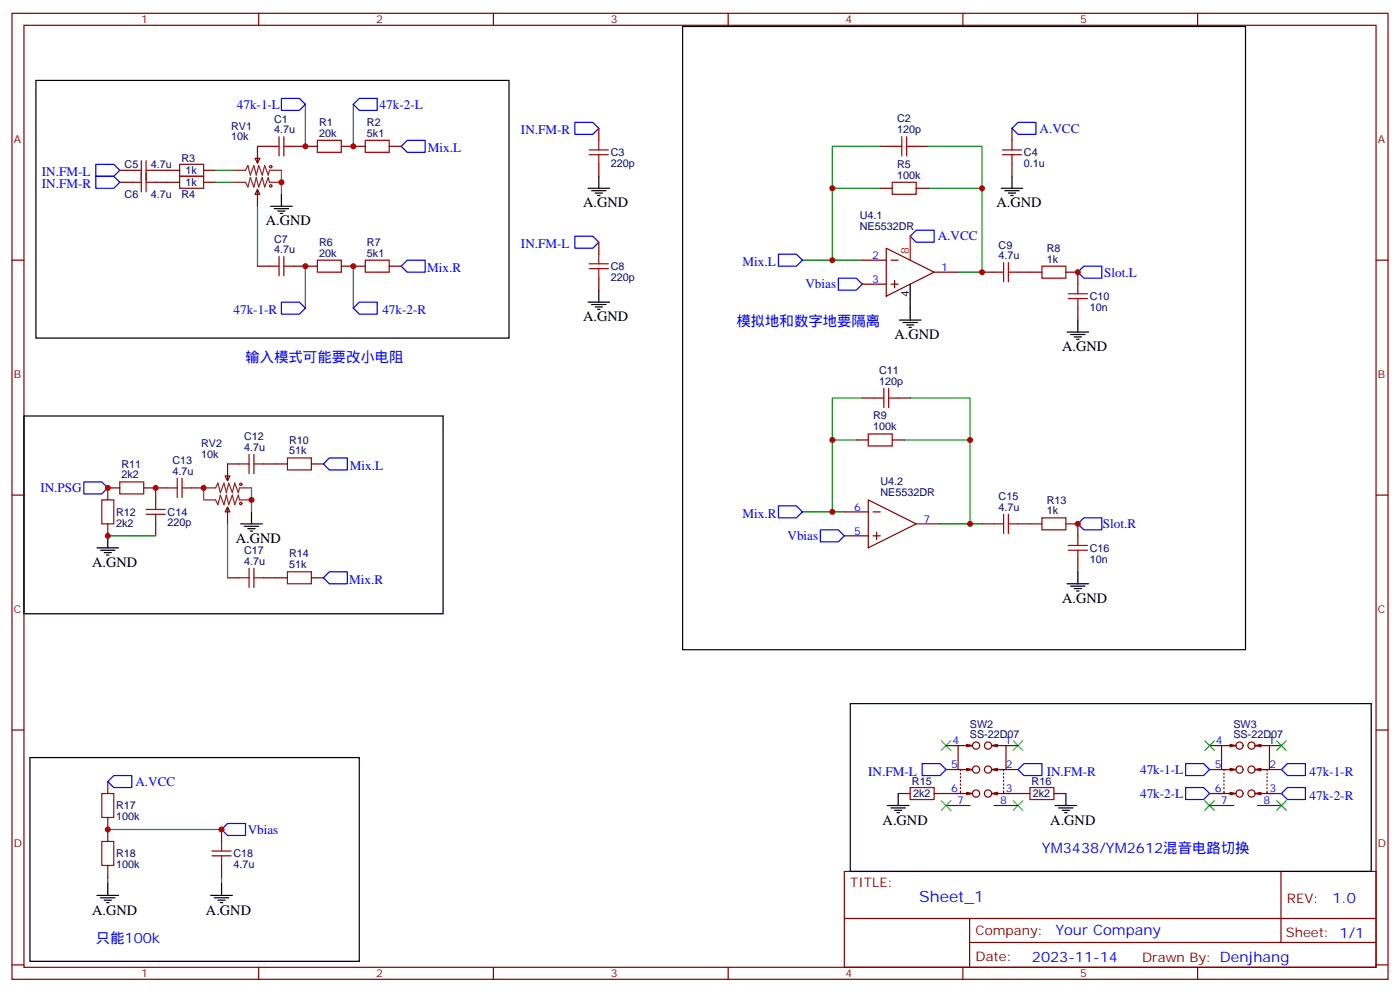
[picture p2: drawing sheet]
<svg xmlns="http://www.w3.org/2000/svg" width="412mm" height="292mm" viewBox="0 0 412 292" stroke-linecap="round" stroke-linejoin="round" font-family="sans-serif">
<g fill="none" stroke="#870000" stroke-width=".35">
<path d="M3.5 3.9h405.4v284.4h-405.4zM7.1 7.4h398.2v277.3h-398.2zM76.2 3.9v3.5M145.3 3.9v3.5M214.5 3.9v3.5M283.6 3.9v3.5M352.8 3.9v3.5M176.4 37.8v3.5M298.1 37.8v3.5M35.3 50.1h3.5M35.3 53.7h3.5M45.9 50.1h7"/>
<path d="M45.9 53.7h7M60 50.1h3.5M60 53.7h3.5M75.1 46.6h1.5l-.8 1.4zM75.8 55.8l.8 1.4h-1.5zM75.8 55.8v4.9M79.4 43.1h-3.6v4.9M86.4 43.1h7.1M100.5 43.1h7.1M114.7 43.1h3.5M176.4 48.4v3.5M259.3 43.1h3.5"/>
<path d="M259.3 55.4h3.5M269.9 43.1h3.5M269.9 55.4h3.5M298.1 48.4v3.5M3.5 76.6h3.6M75.8 78.4h3.6M86.4 78.4h7.1M100.5 78.4h7.1M114.7 78.4h3.5M176.4 71.3v3.5M254 76.6h7.1M261.1 73.1l14.1 7-14.1 7.1z"/>
<path d="M262.5 76.6h2.1M405.3 76.6h3.6M176.4 81.9v3.5M254 83.6h7.1M262.5 83.6h2.1M263.5 82.6v2.1M275.2 80.1h7M289.3 80.1h3.5M299.9 80.1h7M314 80.1h3.5v3.5M317.5 90.7v3.5M254 117.2h3.5"/>
<path d="M264.6 117.2h3.5M70.6 136.6h-3.6v4.9M77.6 136.6h7.1M91.7 136.6h3.5M252.2 129.5h3.6M262.8 129.5h3.5M3.5 145.7h3.6M31.7 154.2v3.5M35.3 143.6h-3.6v3.5M42.3 143.6h7.1M45.9 143.6v3.5M45.9 154.2v3.5"/>
<path d="M56.4 143.6h3.6M66.3 140.1h1.4l-.7 1.4zM67 149.3l.7 1.4h-1.4zM67 149.3v4.9M248.7 150.7h7.1M248.7 157.7h7.1M255.8 147.1l14.1 7.1-14.1 7.1zM257.2 150.7h2.1M257.2 157.7h2.1M258.2 156.7v2.1M269.9 154.2h7M289.3 154.2h3.5"/>
<path d="M299.9 154.2h7M314 154.2h3.5v3.5M405.3 145.7h3.6M67 170.1h3.6M77.6 170.1h7.1M91.7 170.1h3.5M317.5 164.8v3.5M3.5 214.9h3.6M278.7 219.5h3.5M284.7 219.1l1.8 .4M286.5 219.5h-4.3v7M286.5 219.5l-1.8 .3"/>
<path d="M292.1 219.5h4.2v7M292.1 219.5l1.8 .3M293.9 219.1l-1.8 .4M296.3 219.5h3.6M356.3 219.5h3.5M362.3 219.1l1.8 .4M364.1 219.5h-4.3v7M364.1 219.5l-1.8 .3M369.7 219.5h4.2v7M369.7 219.5l1.8 .3M371.5 219.1l-1.8 .4M373.9 219.5h3.6"/>
<path d="M405.3 214.9h3.6M31.7 230v3.6M264.6 233.6h3.5M275.2 233.6h7.9M278.7 226.5h5.3M278.7 237.1h7.1M282.9 232.9v.7h2.9M282.9 227.6v.3M282.9 228.6v.4M282.9 229.7v.3M282.9 230.8v.3M282.9 231.8v.4"/>
<path d="M284.7 233.2l1.8 .4-1.8 .3M284.7 226.2l1.8 .3-1.8 .4M285.8 226.5h-2.9v.4M292.1 226.5l1.8 .4M292.1 233.6l1.8 .3M292.8 226.5h2.8v.4M292.8 237.1h7.1M293.9 226.2l-1.8 .3M293.9 233.2l-1.8 .4M294.6 226.5h5.3M295.5 233.6h7.9M295.6 232.9v.7h-2.8"/>
<path d="M295.6 227.6v.3M295.6 228.6v.4M295.6 229.7v.3M295.6 230.8v.3M295.6 231.8v.4M310.4 233.6h3.6M356.3 226.5h5.3M356.3 233.6h4.4M356.3 237.1h7.1M360.5 232.9v.7h2.9M360.5 227.6v.3M360.5 228.6v.4"/>
<path d="M360.5 229.7v.3M360.5 230.8v.3M360.5 231.8v.4M362.3 233.2l1.8 .4-1.8 .3M362.3 226.2l1.8 .3-1.8 .4M363.4 226.5h-2.9v.4M369.7 226.5l1.8 .4M369.7 233.6l1.8 .3M370.4 226.5h2.8v.4M370.4 237.1h7.1M371.5 226.2l-1.8 .3M371.5 233.2l-1.8 .4"/>
<path d="M372.2 226.5h5.3M373.1 233.6h4.4M373.2 232.9v.7h-2.8M373.2 227.6v.3M373.2 228.6v.4M373.2 229.7v.3M373.2 230.8v.3M373.2 231.8v.4M31.7 240.6v7.1M31.7 254.7v3.6M65.3 244.2v3.5M65.3 254.7v3.6"/>
<path d="M248.7 256.5h156.6v28.2h-156.6zM377.3 256.5v20.9M248.7 270.4h156.5M285.6 277.4h119.6M285.6 270.4v14.1M3.5 284h3.6M76.2 284.7v3.6M145.3 284.7v3.6M214.5 284.7v3.6M283.6 284.7v3.6M352.8 284.7v3.6M405.3 284h3.6"/>
<circle cx="287.5" cy="219.5" r="1.06"/>
<circle cx="291" cy="219.5" r="1.06"/>
<circle cx="365.1" cy="219.5" r="1.06"/>
<circle cx="368.7" cy="219.5" r="1.06"/>
<circle cx="287.5" cy="233.6" r="1.06"/>
<circle cx="287.5" cy="226.5" r="1.06"/>
<circle cx="291" cy="233.6" r="1.06"/>
<circle cx="291" cy="226.5" r="1.06"/>
<circle cx="365.1" cy="226.5" r="1.06"/>
<circle cx="365.1" cy="233.6" r="1.06"/>
<circle cx="368.7" cy="226.5" r="1.06"/>
<circle cx="368.7" cy="233.6" r="1.06"/>
</g>
<g fill="none" stroke="#008700" stroke-width=".35">
<path d="M90 30.7v12.4M104.1 30.7v12.4M63.5 50.1h5.3M63.5 53.7h5.3M82.9 50.1v7.1M259.3 55.4h-14.1v21.2M259.3 43.1h-14.1v12.3M273.4 55.4h15.9v24.7h-7.1M273.4 43.1h15.9v12.3M75.8 60.7v17.7M90 78.4v12.3M104.1 78.4v12.3"/>
<path d="M236.4 76.6h17.6M254 117.2h-8.8v12.3M268.1 117.2h17.7v12.3M252.2 129.5h-7v21.2M266.3 129.5h19.5v24.7h-8.9M31.7 157.7h14.2M60 143.6v3.5M67 154.2v15.9M74.1 143.6v7.1M236.4 150.7h12.3M285.8 154.2h3.5M31.7 244.2h33.6"/>
<path d="M31.7 258.3v1.7M65.3 258.3v1.7"/>
</g>
<g fill="none" stroke="#a10000" stroke-width=".35">
<path d="M38.8 50.1h2.8M38.8 53.7h2.8M41.6 47.3v9.2M43 50.1h2.9M43 47.3v9.2M43 53.7h2.9M52.9 48.4h7.1v3.5h-7.1zM52.9 51.9h7.1v3.5h-7.1zM79.4 43.1h2.8M82.2 40.3v5.6M83.6 43.1h2.8M83.6 40.3v5.6"/>
<path d="M93.5 41.3h7v3.5h-7zM107.6 41.3h7.1v3.5h-7.1zM173.6 45.5h5.6M173.6 44.1h5.6M176.4 41.3v2.8M176.4 45.5v2.9M262.8 53.7h7.1v3.5h-7.1zM262.8 43.1h2.8M265.6 40.3v5.6M267.1 43.1h2.8M267.1 40.3v5.6M295.3 45.5h5.6"/>
<path d="M295.3 44.1h5.6M298.1 41.3v2.8M298.1 45.5v2.9M79.4 78.4h2.8M82.2 75.5v5.7M83.6 75.5v5.7M83.6 78.4h2.8M93.5 76.6h7v3.5h-7zM107.6 76.6h7.1v3.5h-7.1zM173.6 79.1h5.6M173.6 77.6h5.6M176.4 74.8v2.8"/>
<path d="M176.4 79.1v2.8M295.6 77.3v5.6M297 77.3v5.6M306.9 78.4h7.1v3.5h-7.1zM292.8 80.1h2.8M297 80.1h2.9M314.7 87.9h5.6M314.7 86.5h5.6M317.5 83.6v2.9M317.5 87.9v2.8M257.5 117.2h2.8M260.3 114.3v5.7"/>
<path d="M261.8 117.2h2.8M261.8 114.3v5.7M70.6 136.6h2.8M73.4 133.7v5.7M74.8 136.6h2.8M74.8 133.7v5.7M84.7 134.8h7v3.5h-7zM255.8 127.7h7v3.6h-7zM30 147.1h3.5v7.1h-3.5zM35.3 141.9h7v3.5h-7zM43 151.4h5.7M43 150h5.7"/>
<path d="M45.9 147.1v2.9M45.9 151.4v2.8M49.4 143.6h2.8M52.2 140.8v5.6M53.6 143.6h2.8M53.6 140.8v5.6M292.8 154.2h2.8M295.6 151.4v5.6M297 154.2h2.9M297 151.4v5.6M306.9 152.4h7.1v3.6h-7.1zM317.5 157.7v2.8"/>
<path d="M70.6 170.1h2.8M73.4 167.3v5.6M74.8 167.3v5.6M74.8 170.1h2.8M84.7 168.3h7v3.5h-7zM314.7 162h5.6M314.7 160.5h5.6M317.5 162v2.8M30 233.6h3.5v7h-3.5zM268.1 231.8h7.1v3.5h-7.1zM303.4 231.8h7v3.5h-7zM30 247.7h3.5v7h-3.5z"/>
<path d="M62.4 251.9h5.7M62.4 250.5h5.7M65.3 247.7v2.8M65.3 251.9v2.8"/>
<circle cx="79.7" cy="49.1" r=".35"/>
<circle cx="79.7" cy="54.7" r=".35"/>
<circle cx="70.9" cy="142.6" r=".35"/>
<circle cx="70.9" cy="148.2" r=".35"/>
</g>
<g fill="none" stroke="#00f" stroke-width=".35">
<path d="M82.9 29h5.3l1.8 1.7-1.8 1.8h-5.3zM105.8 29h5.3v3.5h-5.3l-1.7-1.8zM169.3 36h5.3l1.8 1.8-1.8 1.7h-5.3zM299.9 36h5.3v3.5h-5.3l-1.8-1.7zM28.2 48.4h5.3l1.8 1.7-1.8 1.8h-5.3zM28.2 51.9h5.3l1.8 1.8-1.8 1.7h-5.3zM119.9 41.3h5.3v3.5h-5.3l-1.7-1.7zM119.9 76.6h5.3v3.5h-5.3l-1.7-1.7zM169.3 69.5h5.3l1.8 1.8-1.8 1.8h-5.3zM229.3 74.8h5.3l1.8 1.8-1.8 1.8h-5.3zM269.9 67.8h5.3v3.5h-5.3l-1.8-1.8zM82.9 88.9h5.3l1.8 1.8-1.8 1.8h-5.3z"/>
<path d="M105.8 88.9h5.3v3.6h-5.3l-1.7-1.8zM246.9 81.9h5.3l1.8 1.7-1.8 1.8h-5.3zM317.5 80.1l1.8-1.7h5.3v3.5h-5.3zM95.2 136.6l1.8-1.8h5.3v3.5h-5.3zM24.7 141.9h5.3l1.7 1.7-1.7 1.8h-5.3zM229.3 148.9h5.3l1.8 1.8-1.8 1.7h-5.3zM241.7 156h5.2l1.8 1.7-1.8 1.8h-5.2zM317.5 154.2l1.8-1.8h5.3v3.6h-5.3zM97 168.3h5.3v3.5h-5.3l-1.8-1.7zM33.5 228.3h5.3v3.5h-5.3l-1.8-1.8zM271.6 224.8h5.3l1.8 1.7-1.8 1.8h-5.3zM301.6 224.8h5.3v3.5h-5.3l-1.7-1.8z"/>
<path d="M349.2 231.8h5.3l1.8 1.8-1.8 1.7h-5.3zM349.2 224.8h5.3l1.8 1.7-1.8 1.8h-5.3zM379.2 231.8h5.3v3.5h-5.3l-1.7-1.7zM379.2 224.8h5.3v3.5h-5.3l-1.7-1.8zM67 242.4h5.3v3.5h-5.3l-1.7-1.7z"/>
</g>
<g fill="none" stroke="#000" stroke-width=".35">
<path d="M201.1 7.8h165.8v183.4h-165.8zM10.6 23.7h139.3v75.8h-139.3zM82.9 57.2v3.5M173.2 55.4h6.4M174.3 56.1h4.2M175.3 56.8h2.1M176 57.5h.7M176.4 51.9v3.5M294.9 55.4h6.4M296 56.1h4.2M297 56.8h2.2M297.7 57.5h.7"/>
<path d="M298.1 51.9v3.5M79.7 60.7h6.4M80.8 61.4h4.2M81.8 62.1h2.2M82.5 62.8h.8M173.2 88.9h6.4M174.3 89.6h4.2M175.3 90.3h2.1M176 91.1h.7M176.4 85.4v3.5M264.9 94.2h6.4M266 94.9h4.2"/>
<path d="M267.1 95.6h2.1M267.8 96.3h.7M268.1 83.6v10.6M314.3 97.8h6.4M315.4 98.5h4.2M316.4 99.2h2.2M317.1 99.9h.8M317.5 94.2v3.6M7.1 122.4h123.4v58.3h-123.4zM31.7 157.7v3.6M70.9 154.2h6.4M72 154.9h4.2"/>
<path d="M73 155.6h2.1M73.7 156.3h.7M74.1 150.7v3.5M28.6 161.3h6.3M29.6 162h4.3M30.7 162.7h2.1M31.4 163.4h.7M314.3 171.8h6.4M315.4 172.5h4.2M316.4 173.2h2.2M317.1 174h.8M317.5 168.3v3.5"/>
<path d="M250.5 207.1h153.4v49.4h-153.4zM8.8 223h97v60h-97zM261.4 237.1h6.4M262.5 237.8h4.2M263.5 238.5h2.1M264.2 239.2h.7M264.6 233.6v3.5M310.8 237.1h6.3M311.9 237.8h4.2M312.9 238.5h2.1M313.6 239.2h.7M314 233.6v3.5"/>
<path d="M28.6 263.6h6.3M29.6 264.3h4.3M30.7 265h2.1M31.4 265.7h.7M31.7 260v3.6M62.1 263.6h6.3M63.1 264.3h4.3M64.2 265h2.1M64.9 265.7h.7M65.3 260v3.6"/>
</g>
<g fill="none" stroke="#3c3" stroke-width=".35">
<path d="M277.3 218.1l2.8 2.8M280.1 218.1l-2.8 2.8M298.4 218.1l2.9 2.8M301.3 218.1l-2.9 2.8M354.9 218.1l2.8 2.8M357.7 218.1l-2.8 2.8M376.1 218.1l2.8 2.8M378.9 218.1l-2.8 2.8M277.3 235.7l2.8 2.8M280.1 235.7l-2.8 2.8M298.4 235.7l2.9 2.8M301.3 235.7l-2.9 2.8"/>
<path d="M354.9 235.7l2.8 2.8M357.7 235.7l-2.8 2.8M376.1 235.7l2.8 2.8M378.9 235.7l-2.8 2.8"/>
</g>
<path d="M68.8 50.1h3.5l.7-1.4 .7 2.8 1.1-2.8 .7 2.8 .7-2.8 1.1 2.8 .7-2.8 1 2.8 .4-1.4h3.5M68.8 53.7h3.5l.7 1.4 .7-2.9 1.1 2.9 .7-2.9 .7 2.9 1.1-2.9 .7 2.9 1-2.9 .4 1.5h3.5M60 143.6h3.5l.7-1.4 .7 2.8 1.1-2.8 .7 2.8 .7-2.8 1 2.8 .7-2.8 1.1 2.8 .4-1.4h3.5M60 147.1h3.5l.7 1.5 .7-2.9 1.1 2.9 .7-2.9 .7 2.9 1-2.9 .7 2.9 1.1-2.9 .4 1.4h3.5" fill="none" stroke="#8c2424" stroke-width=".35"/>
<path d="M268.1 69.5v7.1" fill="none" stroke="#f00" stroke-width=".35"/>
<g fill="#c00">
<circle cx="285.8" cy="154.2" r=".88"/>
<circle cx="289.3" cy="80.1" r=".88"/>
<circle cx="245.2" cy="76.6" r=".88"/>
<circle cx="245.2" cy="55.4" r=".88"/>
<circle cx="289.3" cy="55.4" r=".88"/>
<circle cx="245.2" cy="150.7" r=".88"/>
<circle cx="245.2" cy="129.5" r=".88"/>
<circle cx="285.8" cy="129.5" r=".88"/>
<circle cx="74.1" cy="147.1" r=".88"/>
<circle cx="31.8" cy="143.6" r=".88"/>
<circle cx="60" cy="143.6" r=".88"/>
<circle cx="31.8" cy="244.2" r=".88"/>
<circle cx="90" cy="78.4" r=".88"/>
<circle cx="90" cy="43.1" r=".88"/>
<circle cx="104.1" cy="43.1" r=".88"/>
<circle cx="104.1" cy="78.4" r=".88"/>
<circle cx="82.9" cy="53.7" r=".88"/>
<circle cx="317.5" cy="80.1" r=".88"/>
<circle cx="317.5" cy="154.2" r=".88"/>
<circle cx="65.3" cy="244.2" r=".88"/>
<circle cx="45.9" cy="143.6" r=".88"/>
<circle cx="31.8" cy="157.7" r=".88"/>
</g>
<text font-size="4.6" fill="#00f" x="270.8" y="265.5">Sheet_1</text>
<g font-size="4.2">
<text x="171.8" y="61.1">A.GND</text>
<text x="293.5" y="61.1">A.GND</text>
<text x="78.3" y="66.4">A.GND</text>
<text x="171.8" y="94.6">A.GND</text>
<text x="263.5" y="99.9">A.GND</text>
<text x="312.9" y="103.4">A.GND</text>
<text x="69.5" y="159.8">A.GND</text>
<text x="27.2" y="166.9">A.GND</text>
<text x="312.9" y="177.5">A.GND</text>
<text x="260" y="242.7">A.GND</text>
<text x="309.4" y="242.7">A.GND</text>
<text x="27.2" y="269.2">A.GND</text>
<text x="60.7" y="269.2">A.GND</text>
</g>
<g font-size="4.2" fill="#00f">
<text x="217" y="96">模拟地和数字地要隔离</text>
<text x="72.3" y="106.6">输入模式可能要改小电阻</text>
<text x="306.9" y="251.2">YM3438/YM2612混音电路切换</text>
<text x="392.5" y="265.8">1.0</text>
<text x="310.9" y="275.3">Your Company</text>
<text x="28.2" y="277.7">只能100k</text>
<text x="304" y="283.1">2023-11-14</text>
</g>
<g font-size="3.9" fill="#00f">
<text x="69.8" y="32">47k-1-L</text>
<text x="111.8" y="32">47k-2-L</text>
<text x="153.5" y="39.5">IN.FM-R</text>
<text x="306.2" y="39">A.VCC</text>
<text x="126" y="44.8">Mix.L</text>
<text x="12.3" y="51.9">IN.FM-L</text>
<text x="12.3" y="55.4">IN.FM-R</text>
<text x="276.2" y="70.8">A.VCC</text>
<text x="153.5" y="73.1">IN.FM-L</text>
<text x="125.8" y="80.1">Mix.R</text>
<text x="218.7" y="78.4">Mix.L</text>
<text x="325.3" y="81.4">Slot.L</text>
<text x="237.3" y="84.9">Vbias</text>
<text x="68.8" y="92.5">47k-1-R</text>
<text x="112.6" y="92.5">47k-2-R</text>
<text x="103.1" y="138.3">Mix.L</text>
<text x="11.9" y="144.9">IN.PSG</text>
<text x="218.7" y="152.4">Mix.R</text>
<text x="324.9" y="155.5">Slot.R</text>
<text x="232" y="159">Vbias</text>
<text x="102.9" y="171.8">Mix.R</text>
<text x="335.9" y="227.8">47k-1-L</text>
<text x="39.9" y="231.3">A.VCC</text>
<text x="255.8" y="228.3">IN.FM-L</text>
<text x="308.3" y="228.3">IN.FM-R</text>
<text x="385.8" y="228.3">47k-1-R</text>
<text x="335.9" y="234.8">47k-2-L</text>
<text x="385.8" y="235.3">47k-2-R</text>
<text x="73" y="245.4">Vbias</text>
</g>
<g font-size="3.9" fill="#800">
<text x="250.5" y="261.1">TITLE:</text>
<text x="379.1" y="265.8">REV:</text>
<text x="287.4" y="275.3">Company:</text>
<text x="378.7" y="275.9">Sheet: 1/1</text>
<text x="287.4" y="283">Date:</text>
<text x="336.4" y="283.1">Drawn By: Denjhang</text>
</g>
<g font-size="3.2" fill="#800">
<text x="41.6" y="6.9">1</text>
<text x="110.8" y="6.9">2</text>
<text x="179.9" y="6.9">3</text>
<text x="249.1" y="6.9">4</text>
<text x="318.2" y="6.9">5</text>
<text x="4.1" y="42">A</text>
<text x="405.9" y="42">A</text>
<text x="4.1" y="111.2">B</text>
<text x="405.9" y="111.2">B</text>
<text x="4.1" y="180.3">C</text>
<text x="405.9" y="180.3">C</text>
<text x="4.1" y="249.4">D</text>
<text x="405.9" y="249.4">D</text>
<text x="41.6" y="287.7">1</text>
<text x="110.8" y="287.7">2</text>
<text x="179.9" y="287.7">3</text>
<text x="249.1" y="287.7">4</text>
<text x="318.2" y="287.7">5</text>
</g>
<g font-size="3.2" fill="#000080">
<text x="68.1" y="41.3">10k</text>
<text x="68.1" y="38.2">RV1</text>
<text x="80.7" y="39.2">4.7u</text>
<text x="80.7" y="36.2">C1</text>
<text x="94" y="40.3">20k</text>
<text x="94" y="37.1">R1</text>
<text x="108.1" y="40.3">5k1</text>
<text x="108.1" y="37.1">R2</text>
<text x="264.2" y="39.2">120p</text>
<text x="264.2" y="36">C2</text>
<text x="53.4" y="47.8">R3</text>
<text x="179.9" y="46">C3</text>
<text x="301.6" y="46">C4</text>
<text x="36.7" y="49.5">C5</text>
<text x="44.4" y="49.5">4.7u</text>
<text x="54.7" y="51.3">1k</text>
<text x="179.9" y="49.1">220p</text>
<text x="264.2" y="52.6">100k</text>
<text x="264.2" y="49.4">R5</text>
<text x="301.6" y="49.1">0.1u</text>
<text x="36.7" y="58.3">C6</text>
<text x="44.4" y="58.3">4.7u</text>
<text x="53.4" y="58.3">R4</text>
<text x="54.7" y="54.8">1k</text>
<text x="253.3" y="64.6">U4.1</text>
<text x="80.7" y="71.4">C7</text>
<text x="253.3" y="67.8">NE5532DR</text>
<text x="80.7" y="74.5">4.7u</text>
<text x="94" y="75.5">20k</text>
<text x="94" y="72.4">R6</text>
<text x="108.1" y="75.5">5k1</text>
<text x="108.1" y="72.4">R7</text>
<text x="294.2" y="76.2">4.7u</text>
<text x="294.2" y="73.2">C9</text>
<text x="308.3" y="77.3">1k</text>
<text x="308.3" y="74.2">R8</text>
<text x="179.9" y="82.6">220p</text>
<text x="179.9" y="79.5">C8</text>
<text x="321" y="88.3">C10</text>
<text x="321" y="91.5">10n</text>
<text x="259" y="113.3">120p</text>
<text x="259" y="110.1">C11</text>
<text x="257.2" y="123.5">R9</text>
<text x="59.3" y="131.7">RV2</text>
<text x="71.9" y="129.6">C12</text>
<text x="85.2" y="130.6">R10</text>
<text x="257.2" y="126.7">100k</text>
<text x="35.8" y="137.6">R11</text>
<text x="50.8" y="136.6">C13</text>
<text x="59.3" y="134.8">10k</text>
<text x="71.9" y="132.7">4.7u</text>
<text x="85.2" y="133.7">51k</text>
<text x="35.8" y="140.8">2k2</text>
<text x="50.8" y="139.7">4.7u</text>
<text x="259.3" y="142.7">U4.2</text>
<text x="259.3" y="145.9">NE5532DR</text>
<text x="294.2" y="147.3">C15</text>
<text x="308.3" y="148.3">R13</text>
<text x="34.2" y="155">2k2</text>
<text x="34.2" y="151.8">R12</text>
<text x="49.4" y="155">220p</text>
<text x="49.4" y="151.8">C14</text>
<text x="294.2" y="150.3">4.7u</text>
<text x="308.3" y="151.4">1k</text>
<text x="71.9" y="166.2">4.7u</text>
<text x="71.9" y="163.2">C17</text>
<text x="85.2" y="167.3">51k</text>
<text x="85.2" y="164.1">R14</text>
<text x="321" y="165.6">10n</text>
<text x="321" y="162.4">C16</text>
<text x="285.7" y="214.3">SW2</text>
<text x="363.3" y="214.3">SW3</text>
<text x="285.7" y="217.3">SS-22D07</text>
<text x="363.3" y="217.3">SS-22D07</text>
<text x="268.6" y="231.2">R15</text>
<text x="303.9" y="231.2">R16</text>
<text x="34.2" y="238.2">R17</text>
<text x="269" y="234.7">2k2</text>
<text x="304.3" y="234.7">2k2</text>
<text x="34.2" y="241.5">100k</text>
<text x="34.2" y="255.6">100k</text>
<text x="34.2" y="252.3">R18</text>
<text x="68.8" y="255.6">4.7u</text>
<text x="68.8" y="252.4">C18</text>
</g>
<g font-size="3.2" fill="#00f">
<text x="256.9" y="76.2">2</text>
<text x="256.9" y="83.3">3</text>
<text x="277.3" y="79.8">1</text>
<text x="251.6" y="150.3">6</text>
<text x="272" y="153.8">7</text>
<text x="251.6" y="157.4">5</text>
<text x="280.6" y="219.1">4</text>
<text x="296" y="219.1">1</text>
<text x="358.2" y="219.1">4</text>
<text x="373.6" y="219.1">1</text>
<text x="280.2" y="226.2">5</text>
<text x="296.3" y="226.2">2</text>
<text x="357.8" y="226.2">5</text>
<text x="373.9" y="226.2">2</text>
<text x="280.2" y="233.2">6</text>
<text x="296.3" y="233.2">3</text>
<text x="357.8" y="233.2">6</text>
<text x="373.9" y="233.2">3</text>
<text x="282" y="236.7">7</text>
<text x="294.6" y="236.7">8</text>
<text x="359.6" y="236.7">7</text>
<text x="372.2" y="236.7">8</text>
</g>
<text font-size="3.2" fill="#f00" x="267.8" y="74.8" transform="rotate(-90 267.8 74.8)">8</text>
<text font-size="3.2" x="267.8" y="87.4" transform="rotate(-90 267.8 87.4)">4</text>
</svg>
